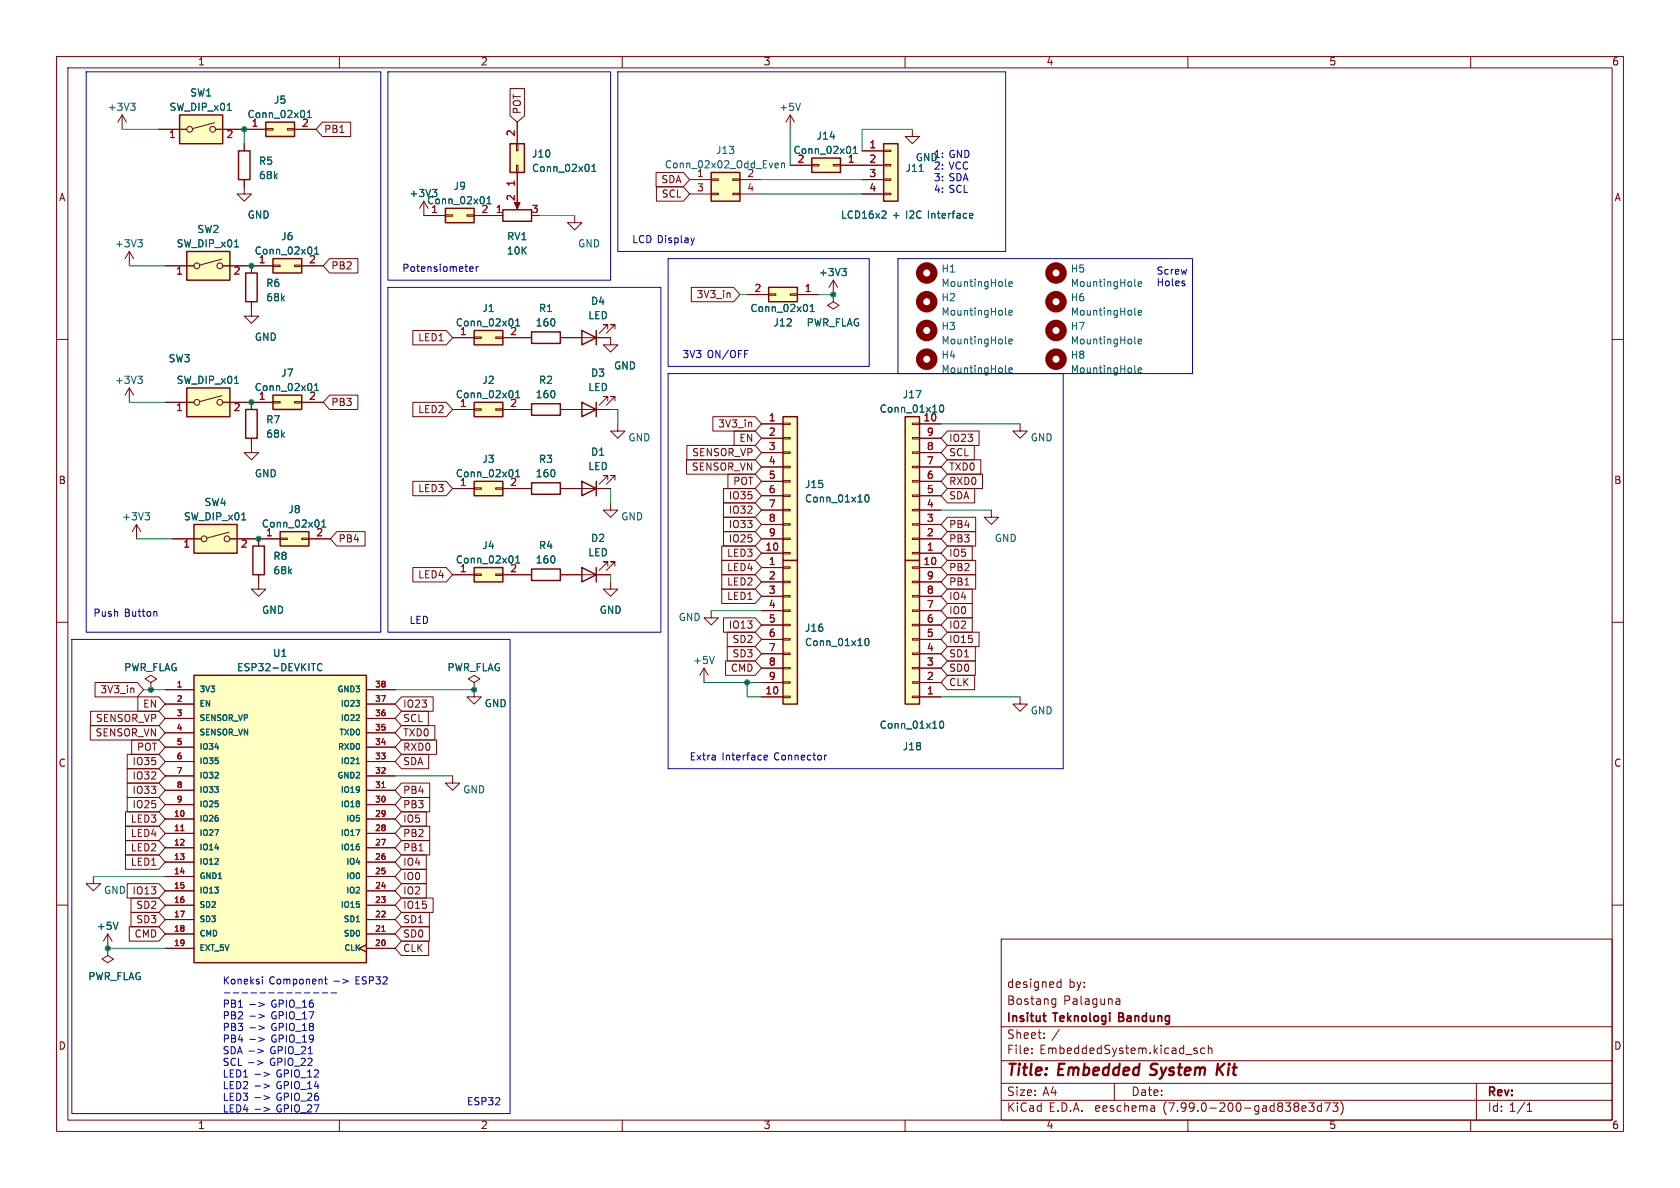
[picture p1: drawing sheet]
<svg xmlns="http://www.w3.org/2000/svg" width="297mm" height="210mm" viewBox="0 0 297 210" stroke-linecap="round" stroke-linejoin="round" font-family="sans-serif">
<g fill="none" stroke="#840000" stroke-width=".18">
<path d="M10 10h277v190h-277zM12 12h273v186h-273zM60 10v2M90.2 15.7h2.5v4.8l-1.3 1.1-1.2-1.1zM110 10v2M160 10v2M210 10v2M260 10v2M21.6 20.3l-.8 1.3M21.6 20.3v2.6M21.6 20.3l.8 1.3M27.9 22.9h5.1"/>
<path d="M37.9 21.7l-3.9 1M38.1 22.9h8.9M43.2 31.8v2.5h1.2l-1.2 1.3-1.3-1.3h1.3M43.2 25.4v1.3M47 22.7h1.3v.3h-1.3zM50.8 22.7h1.3v.3h-1.3zM52.1 22.9h3.8M57 21.6h5v2.5h-5l-1.1-1.2zM74.2 36.8l.7-1.2v2.5h3.8M78.7 38h1.3v.2h-1.3zM82.5 38h1.3v.2h-1.3zM83.8 38.1h5.1"/>
<path d="M91.3 29.2h.3v1.3h-.3zM91.3 25.4h.3v1.3h-.3zM91.4 21.6v3.8M91.4 30.5v3.8M91.4 35.6v1M101.6 38.1v1.3h1.3l-1.3 1.2-1.3-1.2h1.3M116 30.5h4.8l1.1 1.3-1.1 1.2h-4.8zM116 33h4.8l1.1 1.3-1.1 1.3h-4.8zM121.9 31.8h3.8M121.9 34.3h3.8M125.7 34.2h1.3v.2h-1.3zM125.7 31.6h1.3v.3h-1.3z"/>
<path d="M129.5 34.2h1.3v.2h-1.3zM129.5 31.6h1.3v.3h-1.3zM130.8 31.8h3.8M130.8 34.3h3.8M139.7 29.2h3.8M139.7 20.3l-.8 1.3M139.7 20.3v2.6M139.7 20.3l.8 1.3M143.5 29.1h1.3v.2h-1.3zM147.3 29.1h1.3v.2h-1.3zM148.6 29.2h7.6M152.4 31.8h3.8"/>
<path d="M152.4 34.3h3.8M152.4 26.7h3.8M156.2 34.2h1.3v.2h-1.3zM156.2 31.6h1.3v.3h-1.3zM156.2 29.1h1.3v.2h-1.3zM156.2 26.5h1.3v.3h-1.3zM161.3 22.9v1.2h1.3l-1.3 1.3-1.3-1.3h1.3M10 60h2M22.9 44.5v2.5M22.9 44.5l-.8 1.2M22.9 44.5l.7 1.2M29.2 47h5.1"/>
<path d="M39.2 45.8l-3.9 1.1M39.4 47h8.9M44.4 53.3v2.6h1.3l-1.3 1.3-1.2-1.3h1.2M44.4 47v1.3M48.3 46.9h1.2v.2h-1.2zM52.1 46.9h1.2v.2h-1.2zM53.3 47h3.8M58.3 45.7h5v2.6h-5l-1.2-1.3zM73 58.4h5.9l1.1 1.3-1.1 1.3h-5.9zM80 59.7h3.8M83.8 59.6h1.3v.2h-1.3zM87.6 59.6h1.3v.2h-1.3z"/>
<path d="M88.9 59.7h5.1M99.1 59.7h8.8v1.3h1.3l-1.3 1.2-1.2-1.2h1.2M107.4 58.2v-.8h-.7h.7l-1.5 1.5M108.7 58.2v-.8h-.8h.8l-1.5 1.5M122.2 50.8h7.5l1.1 1.3-1.1 1.2h-7.5zM129 51.8l.1 .8M132.1 52.1h3.8M135.9 51.9h1.3v.3h-1.3zM139.7 51.9h1.3v.3h-1.3zM141 52.1h3.8M147.3 52.1v1.2l1 .7-1 .6-1-.6 1-.7M147.3 52.1h.1"/>
<path d="M147.3 49.5l-.7 1.3M147.3 49.5v2.6M147.3 49.5l.8 1.3M285 60h2M22.9 68.6l-.8 1.3M22.9 68.6v2.5M22.9 68.6l.7 1.3M29.2 71.1h5.1M39.2 70l-3.9 1M39.4 71.1h8.9M44.4 77.5v2.5h1.3l-1.3 1.3-1.2-1.3h1.2M44.4 71.1v1.3"/>
<path d="M48.3 71h1.2v.2h-1.2zM52.1 71h1.2v.2h-1.2zM53.3 71.1h3.8M58.3 69.8h5v2.6h-5l-1.2-1.3zM73 71.1h5.9l1.1 1.3-1.1 1.3h-5.9zM80 72.4h3.8M83.8 72.3h1.3v.2h-1.3zM87.6 72.3h1.3v.2h-1.3zM88.9 72.4h5.1M99.1 72.4h8.8M107.4 70.9v-.8h-.7h.7l-1.5 1.5M108.7 70.9v-.8h-.8h.8l-1.5 1.5"/>
<path d="M109.2 74.9v1.3h1.3l-1.3 1.3-1.3-1.3h1.3M121.4 78.7h12.1l1.1 1.3-1.1 1.3h-12.1zM126 73.7h7.5l1.1 1.2-1.1 1.3h-7.5zM129.8 76.2h3.7l1.1 1.3-1.1 1.2h-3.7zM132.8 74.7l.1 .8M134.6 74.9h3.8M134.6 77.5h3.8M138.4 79.9h1.3v.2h-1.3zM138.4 77.3h1.3v.3h-1.3zM138.4 74.8h1.3v.3h-1.3zM161.3 74.8h1.3v.3h-1.3zM161.3 77.3h1.3v.3h-1.3z"/>
<path d="M161.3 79.9h1.3v.2h-1.3zM162.6 74.9h3.8M162.6 77.5h3.8M167.5 76.2h5.6v2.5h-5.6l-1.1-1.2zM167.5 78.7h4.7v2.6h-4.7l-1.1-1.3zM180.3 74.9v1.3h1.3l-1.3 1.3-1.2-1.3h1.2M24.1 92.7l-.7 1.3M24.1 92.7v2.6M24.1 92.7l.8 1.3M30.5 95.3h5.1M40.5 94.1l-3.9 1M40.6 95.3h8.9"/>
<path d="M45.7 95.3v1.2M49.5 95.1h1.3v.3h-1.3zM53.3 95.1h1.3v.3h-1.3zM54.6 95.3h3.8M59.5 94h5v2.5h-5l-1.1-1.2zM73 85.1h5.9l1.1 1.3-1.1 1.2h-5.9zM80 86.4h3.8M83.8 86.2h1.3v.3h-1.3zM87.6 86.2h1.3v.3h-1.3zM88.9 86.4h5.1M99.1 86.4h8.8M107.4 84.8v-.7h-.7h.7l-1.5 1.5"/>
<path d="M107.9 88.9v1.3h1.3l-1.3 1.2-1.2-1.2h1.2M108.7 84.8v-.7h-.8h.8l-1.5 1.5M121.4 81.3h12.1l1.1 1.3-1.1 1.2h-12.1zM127.6 99.1h5.9l1.1 1.2-1.1 1.3h-5.9zM127.6 96.5h5.9l1.1 1.3-1.1 1.3h-5.9zM127.9 94h5.6l1.1 1.3-1.1 1.2h-5.6zM127.9 88.9h5.6l1.1 1.3-1.1 1.2h-5.6zM127.9 91.4h5.6l1.1 1.3-1.1 1.3h-5.6zM127.9 86.4h5.6l1.1 1.2-1.1 1.3h-5.6zM128.7 83.8h4.8l1.1 1.3-1.1 1.3h-4.8zM134.6 95.3h3.8M134.6 97.8h3.8"/>
<path d="M134.6 80h3.8M134.6 82.6h3.8M134.6 85.1h3.8M134.6 87.6h3.8M134.6 90.2h3.8M134.6 92.7h3.8M138.4 97.7h1.3v.2h-1.3zM138.4 95.1h1.3v.3h-1.3zM138.4 92.6h1.3v.2h-1.3zM138.4 90h1.3v.3h-1.3zM138.4 87.5h1.3v.3h-1.3zM138.4 85h1.3v.2h-1.3z"/>
<path d="M138.4 82.4h1.3v.3h-1.3zM161.3 82.4h1.3v.3h-1.3zM161.3 85h1.3v.2h-1.3zM161.3 87.5h1.3v.3h-1.3zM161.3 90h1.3v.3h-1.3zM161.3 92.6h1.3v.2h-1.3zM161.3 95.1h1.3v.3h-1.3zM161.3 97.7h1.3v.2h-1.3zM162.6 95.3h3.8M162.6 97.8h3.8M162.6 80h3.8M162.6 82.6h3.8"/>
<path d="M162.6 85.1h3.8M162.6 87.6h3.8M162.6 90.2h3.8M162.6 92.7h3.8M167.5 99.1h5v2.5h-5l-1.1-1.3zM167.5 91.4h5v2.6h-5l-1.1-1.3zM167.5 83.8h6.2v2.6h-6.2l-1.1-1.3zM167.5 81.3h5.9v2.5h-5.9l-1.1-1.2zM167.5 86.4h4.8v2.5h-4.8l-1.1-1.3zM167.5 94h5v2.5h-5l-1.1-1.2zM167.5 96.5h4.4v2.6h-4.4l-1.1-1.3zM175.3 90.2v1.2h1.2l-1.2 1.3-1.3-1.3h1.3"/>
<path d="M10 110h2M45.7 101.6v2.5h1.3l-1.3 1.3-1.3-1.3h1.3M73 100.3h5.9l1.1 1.3-1.1 1.3h-5.9zM80 101.6h3.8M83.8 101.5h1.3v.2h-1.3zM87.6 101.5h1.3v.2h-1.3zM88.9 101.6h5.1M99.1 101.6h8.8M107.4 100.1v-.8h-.7h.7l-1.5 1.5M107.9 102.9v1.2h1.3l-1.3 1.3-1.2-1.3h1.2M108.7 100.1v-.8h-.8h.8l-1.5 1.5M124.5 118.1l-.8 1.3"/>
<path d="M124.5 118.1v2.6M124.5 118.1l.7 1.3M125.7 108v1.2h1.3l-1.3 1.3-1.2-1.3h1.2M127.6 104.1h5.9l1.1 1.3-1.1 1.3h-5.9zM127.6 101.6h5.9l1.1 1.3-1.1 1.2h-5.9zM127.9 109.2h5.6l1.1 1.3-1.1 1.3h-5.6zM128.3 116.8h5.2l1.1 1.3-1.1 1.3h-5.2zM128.6 114.3h4.9l1.1 1.3-1.1 1.2h-4.9zM128.6 111.8h4.9l1.1 1.2-1.1 1.3h-4.9zM134.6 100.3h3.8M134.6 118.1h3.8M134.6 115.6h3.8"/>
<path d="M134.6 113h3.8M134.6 110.5h3.8M134.6 108h3.8M134.6 105.4h3.8M134.6 102.9h3.8M138.4 118h1.3v.2h-1.3zM138.4 115.4h1.3v.3h-1.3zM138.4 112.9h1.3v.3h-1.3zM138.4 110.4h1.3v.2h-1.3zM138.4 107.8h1.3v.3h-1.3zM138.4 105.3h1.3v.2h-1.3zM138.4 102.7h1.3v.3h-1.3z"/>
<path d="M138.4 100.2h1.3v.3h-1.3zM161.3 100.2h1.3v.3h-1.3zM161.3 102.7h1.3v.3h-1.3zM161.3 105.3h1.3v.2h-1.3zM161.3 107.8h1.3v.3h-1.3zM161.3 110.4h1.3v.2h-1.3zM161.3 112.9h1.3v.3h-1.3zM161.3 115.4h1.3v.3h-1.3zM161.3 118h1.3v.2h-1.3zM162.6 100.3h3.8M162.6 118.1h3.8M162.6 115.6h3.8"/>
<path d="M162.6 113h3.8M162.6 110.5h3.8M162.6 108h3.8M162.6 105.4h3.8M162.6 102.9h3.8M167.5 101.6h5v2.5h-5l-1.1-1.2zM167.5 109.2h4.4v2.6h-4.4l-1.1-1.3zM167.5 116.8h4.9v2.6h-4.9l-1.1-1.3zM167.5 119.4h4.8v2.5h-4.8l-1.1-1.2zM167.5 111.8h5.6v2.5h-5.6l-1.1-1.3zM167.5 114.3h4.9v2.5h-4.9l-1.1-1.2zM167.5 104.1h4.4v2.6h-4.4l-1.1-1.3z"/>
<path d="M167.5 106.7h4.4v2.5h-4.4l-1.1-1.2zM285 110h2M16 128.3h12.1l1.1 1.2-1.1 1.3h-12.1zM16 125.7h12.1l1.1 1.3-1.1 1.3h-12.1zM16.8 120.6h7.5l1.1 1.3-1.1 1.3h-7.5zM22.5 135.9h5.6l1.1 1.3-1.1 1.2h-5.6zM22.5 133.3h5.6l1.1 1.3-1.1 1.3h-5.6zM22.5 138.4h5.6l1.1 1.3-1.1 1.3h-5.6zM23.3 130.8h4.8l1.1 1.3-1.1 1.3h-4.8zM23.6 121.7l.1 .8M24.4 123.2h3.7l1.1 1.3-1.1 1.2h-3.7zM26.7 120.7l1-.7-1-.6-1 .6 1 .7v1.2"/>
<path d="M26.7 121.9h.1M29.2 121.9h5.1M29.2 124.5h5.1M29.2 127h5.1M29.2 139.7h5.1M29.2 137.2h5.1M29.2 134.6h5.1M29.2 132.1h5.1M29.2 129.5h5.1M64.8 121.9h5M64.8 124.5h5M64.8 127h5"/>
<path d="M64.8 139.7h5M64.8 137.2h5M64.8 134.6h5M64.8 132.1h5M64.8 129.5h5M71 133.3h4.8v2.6h-4.8l-1.2-1.3zM71 130.8h6.2v2.6h-6.2l-1.2-1.3zM71 123.2h5.6v2.5h-5.6l-1.2-1.2zM71 128.3h5.9v2.5h-5.9l-1.2-1.3zM71 125.7h4.7v2.6h-4.7l-1.2-1.3zM71 138.4h5v2.6h-5l-1.2-1.3zM80 137.2v1.2h1.3l-1.3 1.3-1.3-1.3h1.3"/>
<path d="M83.8 120.7l1-.7-1-.6-1 .6 1 .7v1.2M83.8 121.9h.1M83.8 121.9v1.3h1.3l-1.3 1.3-1.3-1.3h1.3M134.6 123.2h3.8M134.6 120.7h3.8M138.4 123.1h1.3v.2h-1.3zM138.4 120.5h1.3v.3h-1.3zM161.3 120.5h1.3v.3h-1.3zM161.3 123.1h1.3v.2h-1.3zM162.6 123.2h3.8M162.6 120.7h3.8M180.3 123.2v1.3h1.3l-1.3 1.2-1.2-1.2h1.2"/>
<path d="M10 160h2M16.5 154.9v1.3h1.3l-1.3 1.3-1.3-1.3h1.3M22.2 143.5h5.9l1.1 1.3-1.1 1.3h-5.9zM22.2 148.6h5.9l1.1 1.3-1.1 1.2h-5.9zM22.2 146h5.9l1.1 1.3-1.1 1.3h-5.9zM22.2 151.1h5.9l1.1 1.3-1.1 1.3h-5.9zM22.5 156.2h5.6l1.1 1.3-1.1 1.3h-5.6zM22.5 141h5.6l1.1 1.2-1.1 1.3h-5.6zM23.2 158.7h4.9l1.1 1.3-1.1 1.3h-4.9zM29.2 144.8h5.1M29.2 147.3h5.1M29.2 149.9h5.1"/>
<path d="M29.2 152.4h5.1M29.2 154.9h5.1M29.2 157.5h5.1M29.2 142.2h5.1M64.8 144.8h5M64.8 147.3h5M64.8 149.9h5M64.8 152.4h5M64.8 154.9h5M64.8 157.5h5M64.8 142.2h5M71 151.1h4.4v2.6h-4.4l-1.2-1.3z"/>
<path d="M71 156.2h4.4v2.6h-4.4l-1.2-1.3zM71 153.7h4.4v2.5h-4.4l-1.2-1.3zM71 158.7h5.6v2.6h-5.6l-1.2-1.3zM71 148.6h5v2.5h-5l-1.2-1.2zM71 146h5v2.6h-5l-1.2-1.3zM71 143.5h4.4v2.6h-4.4l-1.2-1.3zM71 141h5v2.5h-5l-1.2-1.3zM285 160h2M19 167.6v1.3l1.1 .6-1.1 .7-1-.7 1-.6M19 167.6h.1M19 165.1l-.7 1.3M19 165.1v2.5"/>
<path d="M19 165.1l.8 1.3M22.9 163.8h5.2l1.1 1.3-1.1 1.3h-5.2zM23.2 161.3h4.9l1.1 1.3-1.1 1.2h-4.9zM29.2 160h5.1M29.2 162.6h5.1M29.2 165.1h5.1M29.2 167.6h5.1M64.8 167l-1.3 .6 1.3 .7M64.8 160h5M64.8 162.6h5M64.8 165.1h5M64.8 167.6h5"/>
<path d="M71 166.4h4.8v2.5h-4.8l-1.2-1.3zM71 161.3h4.9v2.5h-4.9l-1.2-1.2zM71 163.8h4.9v2.6h-4.9l-1.2-1.3zM177 166h108v32h-108zM186.2 176.6h.4M186.6 176.6v1.2l-.1 .2-.4 .1M186.6 177.5l-.4 .1M187 173.6h.6M187 174.5h.6M187.6 173.1v1.5M197.5 176.6h.3l.2 .2v.8M198 177.5l-.5 .1"/>
<path d="M198 176.9l-.5 .1M60 198v2M110 198v2M160 198v2M177 194.5h108M177 191.5h108M177 187.5h108M177 181.5h108M182.4 186.1v.2M182.4 185.3v.2M184.6 183.4v.2M184.6 182.6v.2"/>
<path d="M197 191.5v3M203.9 195.5l.2 .2v.8M204.1 196.4l-.5 .1M204.1 195.8l-.5 .1M210 198v2M211.3 185.3h.3M211.3 185.8h.3l.1 .2-.2 .3h-.3M213 185.3h-.5l-.2 .2v.5l.1 .2h.6M213.6 185.4l.2-.1h.4l.1 1M213.6 184.8v1.5M231.4 195h.9l-.5 .5 .4 .2v.6l-.2 .2h-.4l-.2-.2M233.6 195.5h-.4l-.3 .2v.5l.1 .2h.6"/>
<path d="M233.6 195v1.5M234.2 195h1l-.7 1.5M235.6 195h.9l-.5 .5 .5 .2v.6l-.3 .2h-.4l-.2-.2M237 194.7a1.72 1.72 0 0 1 0 2.3M260 198v2M261 191.5v6.5M270 196.5h.8M270 195.4l.4-.4v1.5"/>
<circle cx="33.5" cy="22.9" r=".51"/>
<circle cx="37.6" cy="22.9" r=".51"/>
<circle cx="34.8" cy="47" r=".51"/>
<circle cx="38.9" cy="47" r=".51"/>
<circle cx="34.8" cy="71.1" r=".51"/>
<circle cx="38.9" cy="71.1" r=".51"/>
<circle cx="36.1" cy="95.3" r=".51"/>
<circle cx="40.1" cy="95.3" r=".51"/>
</g>
<path d="M203.3 189.9l.3 .1M215.3 188l-.2 2M215.5 188.9l.7 1.1M216.5 188l-1.3 1.2" fill="none" stroke="#840000" stroke-width=".4"/>
<g fill="#ffffc2" stroke="#ffffc2" stroke-width=".18">
<path d="M83.8 71.1h5.1v2.6h-5.1z"/>
<path d="M33 44.5h7.6v5h-7.6z"/>
<path d="M31.7 20.3h7.7v5.1h-7.7z"/>
<path d="M47 21.6h5.1v2.5h-5.1z"/>
<path d="M33 68.6h7.6v5.1h-7.6z"/>
<path d="M83.8 85.1h5.1v2.5h-5.1z"/>
<path d="M143.5 27.9h5.1v2.6h-5.1z"/>
<path d="M83.8 100.3h5.1v2.6h-5.1z"/>
<path d="M34.3 92.7h7.6v5.1h-7.6z"/>
<path d="M125.7 30.5h5.1v5.1h-5.1z"/>
<path d="M90.2 25.4h2.5v5.1h-2.5z"/>
<path d="M49.5 94h5.1v2.5h-5.1z"/>
<path d="M160 99.1h2.6v25.4h-2.6z"/>
<path d="M138.4 99.1h2.6v25.4h-2.6z"/>
<path d="M138.4 73.7h2.6v25.4h-2.6z"/>
<path d="M34.3 119.4h30.5v50.8h-30.5z"/>
<path d="M160 73.7h2.6v25.4h-2.6z"/>
<path d="M48.3 45.7h5v2.6h-5z"/>
<path d="M48.3 69.9h5v2.5h-5z"/>
<path d="M135.9 50.8h5.1v2.5h-5.1z"/>
<path d="M156.2 25.4h2.5v10.2h-2.5z"/>
<path d="M83.8 58.4h5.1v2.6h-5.1z"/>
<path d="M78.7 36.8h5.1v2.6h-5.1z"/>
</g>
<g fill="none" stroke="#840000" stroke-width=".25">
<path d="M31.7 20.3h7.7v5.1h-7.7zM42.2 26.7h2v5.1h-2zM47 21.6h5.1v2.5h-5.1zM78.7 36.8h5.1v2.6h-5.1zM88.9 37.1h5.1v2h-5.1zM90.2 25.4h2.5v5.1h-2.5zM125.7 30.5h5.1v5.1h-5.1zM143.5 27.9h5.1v2.6h-5.1zM156.2 25.4h2.5v10.2h-2.5zM33 44.5h7.6v5h-7.6zM43.4 48.3h2.1v5h-2.1zM48.3 45.7h5v2.6h-5z"/>
<path d="M83.8 58.4h5.1v2.6h-5.1zM94 58.7h5.1v2h-5.1zM102.9 58.4l2.5 1.3-2.5 1.3zM105.4 58.4v2.6M135.9 50.8h5.1v2.5h-5.1zM33 68.6h7.6v5.1h-7.6zM43.4 72.4h2.1v5.1h-2.1zM48.3 69.9h5v2.5h-5zM83.8 71.1h5.1v2.6h-5.1zM94 71.4h5.1v2h-5.1zM102.9 71.1l2.5 1.3-2.5 1.3zM105.4 71.1v2.6"/>
<path d="M138.4 73.7h2.6v25.4h-2.6zM160 73.7h2.6v25.4h-2.6zM34.3 92.7h7.6v5.1h-7.6zM44.7 96.5h2v5.1h-2zM49.5 94h5.1v2.5h-5.1zM83.8 85.1h5.1v2.5h-5.1zM94 85.3h5.1v2.1h-5.1zM102.9 85.1l2.5 1.3-2.5 1.2zM105.4 85.1v2.5M138.4 99.1h2.6v25.4h-2.6zM160 99.1h2.6v25.4h-2.6zM34.3 119.4h30.5v50.8h-30.5z"/>
<path d="M83.8 100.3h5.1v2.6h-5.1zM94 100.6h5.1v2h-5.1zM102.9 100.3l2.5 1.3-2.5 1.3zM105.4 100.3v2.6"/>
</g>
<g fill="none" stroke="#006464" stroke-width=".18">
<path d="M23.1 18.2h.8l-.4 .5M23.6 18.7l.3 .3v.3l-.3 .2M40.2 19.5h.7M54.3 19.9l.4-.4v1.3M141.5 18.2l-.4 1.3M54.3 20.8h.8M76.4 33.5h.8l-.4 .5M77 34l.2 .2v.3M86.1 36h.7M86.1 35.1l.4-.3v1.2M104.6 30.3h.8M104.6 29.4l.4-.4v1.3"/>
<path d="M137.2 28.8l.4 .1v.2l-.6 .2M137.6 29.6l-.4 .1M138.2 29l.1-.2 .3 .1 .1 .8M138.2 28.8v.9M150.9 27.1h.7M150.9 26.2l.3-.3v1.2M156.4 37.3l.2 .2v.3l-.7 .8h.7M162.5 30.3h.7M171.6 37.7l.3 .1 .1 .2-.6 .1M171.9 38.5l-.3 .1M24.4 42.4h.8l-.5 .5M24.9 42.9l.3 .2v.3l-.3 .2"/>
<path d="M41.5 43.6h.7M55.6 44.9h.7M55.6 44l.4-.4v1.3M91.2 56.7l.3-.4v1.3M91.2 57.6h.7M143.2 55.1h.8M143.2 54.2l.4-.4v1.3M148.8 47.5h.8l-.4 .4M149.4 47.9l.2 .3v.3l-.2 .2M177.8 55.7h.1M177.8 50.6h.1M178.4 50.2l.6-.1-.1-.3h-.4l-.1 .2v.6h.5"/>
<path d="M178.4 55.3l.6-.1-.1-.3h-.4l-.1 .1v.7h.5M200.7 50.6h.1M200.7 55.7h.1M201.2 55.3l.6-.1v-.3h-.4l-.2 .1 .1 .7h.5M201.2 50.2l.6-.1v-.3h-.4l-.2 .2 .1 .6h.5M24.4 66.5h.8l-.5 .5M24.9 67l.3 .2v.3l-.3 .3M41.5 67.8h.7M55.6 68.1l.4-.3v1.2M55.6 69h.7M91.2 70.3h.7M91.2 69.4l.3-.4v1.3"/>
<path d="M166.2 71.7l.2-.1a.68 .68 0 0 1 .4 .6 .68 .68 0 0 1-.4 .7l-.2-.2-.1-.3zM177.8 65.8l.1 .1M177.8 60.7l.1 .1M178.4 65.4l.6-.1-.1-.2-.4-.1-.1 .2v.6h.5M178.4 60.4l.6-.2-.1-.2-.4-.1-.1 .2v.6h.5M200.7 65.8l.1 .1M200.7 60.7l.1 .1M201.2 65.4l.6-.1v-.2l-.4-.1-.2 .2 .1 .6h.5M201.2 60.4l.6-.2v-.2l-.4-.1-.2 .2 .1 .6h.5M25.6 90.6h.8l-.4 .5M26.2 91.1l.2 .3v.3l-.2 .2M42.7 91.9h.8"/>
<path d="M56.9 93.2h.7M56.9 92.3l.3-.4v1.3M91.2 83.4l.3-.4v1.3M91.2 98.6l.3-.3v1.2M91.2 84.3h.7M91.2 99.5h.7M153 87.6l.2-.1a.68 .68 0 0 1 .4 .6 .68 .68 0 0 1-.4 .6l-.2-.1-.1-.4zM56.1 118l.3 .5 .3 .1 .2-.1M56.9 117.4l-.2-.1-.3 .1-.3 .5M126.3 116l-.4 1.3M153 113l.2-.1a.68 .68 0 0 1 .4 .6 .68 .68 0 0 1-.4 .6l-.2-.1-.1-.4zM63 135h.6"/>
<path d="M166.2 127.6l.2-.1a.68 .68 0 0 1 .4 .6 .68 .68 0 0 1-.4 .6l-.2-.1-.1-.3zM20.9 163l-.5 1.3"/>
</g>
<g fill="none" stroke="#840000" stroke-width="1.3">
<circle cx="163.8" cy="53.3" r="1.27"/>
<circle cx="163.8" cy="58.4" r="1.27"/>
<circle cx="163.8" cy="48.3" r="1.27"/>
<circle cx="186.7" cy="58.4" r="1.27"/>
<circle cx="186.7" cy="53.3" r="1.27"/>
<circle cx="186.7" cy="48.3" r="1.27"/>
<circle cx="163.8" cy="63.5" r="1.27"/>
<circle cx="186.7" cy="63.5" r="1.27"/>
</g>
<path d="M67.5 139.2h.6M31.9 146.8h.6M67.5 164.6h.6" fill="none" stroke="#a90000" stroke-width=".18"/>
<path d="M90.9 35.8h1l-.5 1.2z" fill="#840000" stroke="#840000" stroke-width=".18"/>
<g fill="none" stroke="#0000c2" stroke-width=".18">
<path d="M15.2 12.7h52.1v99.1h-52.1zM68.6 12.7h39.3v36.8h-39.3zM109.2 12.7h68.6v31.8h-68.6zM68.6 50.8h48.2v61h-48.2zM83.1 47.9h.5M83.1 47.2l.4-.1 .1 .3-.6 .2M84.2 47.1v.9M84.5 47.1l-.3 .3M118.1 45.7h35.6v19.1h-35.6zM122.7 42.1l-.3 .8M158.7 45.7h52.1v20.3h-52.1zM118.1 66h69.9v69.9h-69.9z"/>
<path d="M12.7 113h77.5v83.9h-77.5zM27.6 108.1l.1 .2v.6M135.1 133.9l.6-.1-.1-.2-.3-.1-.2 .2v.6h.5M145.8 133.5v.8M146.1 133.5l-.3 .2M39.7 175.5h.9M41.2 175.5h1M42.8 175.5h1M44.2 177.6h1M44.2 179.6h1M44.4 175.5h1M45.8 177.2l.9 .4-.9 .3"/>
<path d="M45.8 179.3l.9 .3-.9 .4M46 175.5h.9M46.4 172.7v.1M46.4 173.1v.8M47.5 175.5h1M49.1 175.5h1M50.7 175.5h.9M52.3 175.5h.9M53.8 175.5h1M55.4 175.5h1M57 175.5h.9M57.4 173.1h.5"/>
<path d="M57.5 172.7v1.1l.4 .1M58.5 175.5h1M59 173.5h1M60.6 173.1l1 .4-1 .3M44.2 181.7h1M44.2 183.7h1M45.5 187.5l1 .4-1 .3M45.6 185.4l.9 .4-.9 .4M45.8 181.3l.9 .4-.9 .4M45.8 183.4l.9 .3-.9 .4M46.7 189.6l.9 .3-.9 .4M46.7 191.6l.9 .4-.9 .3"/>
<path d="M46.7 193.7l.9 .3-.9 .4M46.7 195.7l.9 .4-.9 .4"/>
</g>
<g fill="none" stroke="#009600" stroke-width=".18">
<path d="M21.6 22.9h6.3M43.2 22.9v2.5M95.2 38.1h6.4M134.6 31.8h17.8M134.6 34.3h17.8M139.7 22.9v6.3M161.3 22.9h-8.9v3.8M22.9 47h6.3M130.8 52.1h1.3M144.8 52.1h2.5M22.9 71.1h6.3M107.9 72.4h1.3v2.5"/>
<path d="M166.4 74.9h13.9M24.1 95.3h6.4M107.9 86.4v2.5M166.4 90.2h8.9M107.9 101.6v1.3M125.7 108h8.9M25.4 121.9h3.8M69.8 121.9h14M69.8 137.2h10.2M124.5 120.7h10.1M132.1 120.7v2.5h2.5M166.4 123.2h13.9"/>
<path d="M16.5 154.9h12.7M19 167.6h10.2"/>
</g>
<g fill="#009600" stroke="#009600" stroke-width=".18">
<circle cx="132.1" cy="120.7" r=".46"/>
<circle cx="83.8" cy="121.9" r=".46"/>
<circle cx="147.3" cy="52.1" r=".46"/>
<circle cx="19" cy="167.6" r=".46"/>
<circle cx="45.7" cy="95.3" r=".46"/>
<circle cx="26.7" cy="121.9" r=".46"/>
<circle cx="43.2" cy="22.9" r=".46"/>
<circle cx="44.4" cy="47" r=".46"/>
<circle cx="44.4" cy="71.1" r=".46"/>
</g>
<g font-size="2.8" fill="#840000">
<text x="178" y="190.8">Title:</text>
<text x="187.1" y="190.8">Embedded</text>
<text x="204.1" y="190.8">System</text>
<text x="216.4" y="190.8">Kit</text>
</g>
<g font-size="2.1" fill="#840000">
<text x="178" y="177.9">Bostang</text>
<text x="178" y="174.9">designed</text>
<text x="188" y="177.9">Palaguna</text>
<text x="188.9" y="174.9">by:</text>
<text x="178" y="183.9">Sheet:</text>
<text x="178" y="181.1">Insitut</text>
<text x="185.9" y="183.9">/</text>
<text x="186.4" y="181.1">Teknologi</text>
<text x="198.3" y="181.1">Bandung</text>
<text x="178" y="186.6">File:</text>
<text x="183.8" y="186.6">EmbeddedSystem.kicad_sch</text>
<text x="178" y="196.8">KiCad</text>
<text x="178" y="194">Size:</text>
<text x="184.3" y="194">A4</text>
<text x="185.4" y="196.8">E.D.A.</text>
<text x="193.7" y="196.8">eeschema</text>
<text x="200" y="194">Date:</text>
<text x="205.7" y="196.8">(7.99.0-200-gad838e3d73)</text>
<text x="263" y="194.2">Rev:</text>
<text x="263" y="196.8">Id: 1/1</text>
</g>
<g font-size="1.8" fill="#840000">
<text x="35" y="11.8">1</text>
<text x="85" y="11.8">2</text>
<text x="135" y="11.8">3</text>
<text x="185" y="11.8">4</text>
<text x="235" y="11.8">5</text>
<text x="285" y="11.8">6</text>
<text x="57.3" y="23.8">PB1</text>
<text x="92.4" y="20.2" transform="rotate(-90 92.4 20.2)">POT</text>
<text x="10.4" y="35.8">A</text>
<text x="116.8" y="32.7">SDA</text>
<text x="116.9" y="35.2">SCL</text>
<text x="285.4" y="35.8">A</text>
<text x="58.6" y="47.9">PB2</text>
<text x="123" y="53">3V3_in</text>
<text x="73.8" y="60.6">LED1</text>
<text x="58.6" y="72">PB3</text>
<text x="73.8" y="73.3">LED2</text>
<text x="126.8" y="75.8">3V3_in</text>
<text x="122.2" y="83.5">SENSOR_VN</text>
<text x="122.2" y="80.9">SENSOR_VP</text>
<text x="130.6" y="78.4">EN</text>
<text x="167.8" y="83.5">TXD0</text>
<text x="167.8" y="78.4">IO23</text>
<text x="167.8" y="80.9">SCL</text>
<text x="10.3" y="85.8">B</text>
<text x="73.8" y="87.3">LED3</text>
<text x="128.7" y="88.5">IO35</text>
<text x="129.5" y="86">POT</text>
<text x="167.8" y="86">RXD0</text>
<text x="167.8" y="88.5">SDA</text>
<text x="285.3" y="85.8">B</text>
<text x="128.7" y="91.1">IO32</text>
<text x="128.7" y="93.6">IO33</text>
<text x="167.8" y="93.6">PB4</text>
<text x="59.8" y="96.2">PB4</text>
<text x="128.4" y="101.2">LED4</text>
<text x="128.4" y="98.7">LED3</text>
<text x="128.7" y="96.2">IO25</text>
<text x="167.8" y="101.2">PB2</text>
<text x="167.8" y="96.2">PB3</text>
<text x="167.8" y="98.7">IO5</text>
<text x="73.8" y="102.5">LED4</text>
<text x="128.4" y="106.3">LED1</text>
<text x="128.4" y="103.8">LED2</text>
<text x="167.8" y="103.8">PB1</text>
<text x="167.8" y="106.3">IO4</text>
<text x="128.7" y="111.4">IO13</text>
<text x="129.4" y="113.9">SD2</text>
<text x="167.8" y="111.4">IO2</text>
<text x="167.8" y="113.9">IO15</text>
<text x="167.8" y="108.9">IO0</text>
<text x="129.1" y="119">CMD</text>
<text x="129.4" y="116.5">SD3</text>
<text x="167.8" y="119">SD0</text>
<text x="167.8" y="116.5">SD1</text>
<text x="17.6" y="122.8">3V3_in</text>
<text x="25.2" y="125.4">EN</text>
<text x="71.3" y="125.4">IO23</text>
<text x="167.8" y="121.6">CLK</text>
<text x="16.8" y="130.5">SENSOR_VN</text>
<text x="16.8" y="127.9">SENSOR_VP</text>
<text x="71.3" y="130.5">TXD0</text>
<text x="71.3" y="127.9">SCL</text>
<text x="10.3" y="135.8">C</text>
<text x="23.3" y="135.5">IO35</text>
<text x="24.1" y="133">POT</text>
<text x="71.3" y="135.5">SDA</text>
<text x="71.3" y="133">RXD0</text>
<text x="285.3" y="135.8">C</text>
<text x="23.3" y="138.1">IO32</text>
<text x="23.3" y="140.6">IO33</text>
<text x="23.3" y="143.2">IO25</text>
<text x="71.3" y="140.6">PB4</text>
<text x="71.3" y="143.2">PB3</text>
<text x="23" y="145.7">LED3</text>
<text x="23" y="148.2">LED4</text>
<text x="71.3" y="148.2">PB2</text>
<text x="71.3" y="145.7">IO5</text>
<text x="23" y="150.8">LED2</text>
<text x="23" y="153.3">LED1</text>
<text x="71.3" y="153.3">IO4</text>
<text x="71.3" y="155.9">IO0</text>
<text x="71.3" y="150.8">PB1</text>
<text x="18.3" y="158.3">GND IO13</text>
<text x="24" y="160.9">SD2</text>
<text x="71.3" y="158.4">IO2</text>
<text x="71.3" y="160.9">IO15</text>
<text x="23.7" y="166">CMD</text>
<text x="24" y="163.5">SD3</text>
<text x="71.3" y="163.5">SD1</text>
<text x="71.3" y="166">SD0</text>
<text x="71.3" y="168.6">CLK</text>
<text x="10.3" y="185.8">D</text>
<text x="285.3" y="185.8">D</text>
<text x="35" y="199.8">1</text>
<text x="85" y="199.8">2</text>
<text x="135" y="199.8">3</text>
<text x="185" y="199.8">4</text>
<text x="235" y="199.8">5</text>
<text x="285" y="199.8">6</text>
</g>
<g font-size="1.8" fill="#006464">
<text x="33.6" y="17.3">SW1</text>
<text x="19" y="19.9">+3V3</text>
<text x="29.9" y="19.9">SW_DIP_x01</text>
<text x="43.7" y="21.1">Conn_02x01</text>
<text x="48.4" y="18.6">J5</text>
<text x="137.7" y="19.9">+5V</text>
<text x="45.7" y="29.4">R5</text>
<text x="94" y="28.1">J10</text>
<text x="126.5" y="27.5">J13</text>
<text x="140.2" y="27.5">Conn_02x01</text>
<text x="144.3" y="25">J14</text>
<text x="161.8" y="28.8">GND</text>
<text x="45.7" y="31.9">68k</text>
<text x="72.3" y="35.1">+3V3</text>
<text x="80.1" y="33.8">J9</text>
<text x="94" y="30.7">Conn_02x01</text>
<text x="117.5" y="30">Conn_02x02_Odd_Even</text>
<text x="123.2" y="31.5">1</text>
<text x="132" y="31.5">2</text>
<text x="160" y="30.7">J11</text>
<text x="34.8" y="41.5">SW2</text>
<text x="43.7" y="38.9">GND</text>
<text x="75.4" y="36.4">Conn_02x01</text>
<text x="148.6" y="38.9">LCD16x2</text>
<text x="157.7" y="38.9">+</text>
<text x="160.2" y="38.9">I2C Interface</text>
<text x="20.3" y="44">+3V3</text>
<text x="31.2" y="44">SW_DIP_x01</text>
<text x="45" y="45.3">Conn_02x01</text>
<text x="49.6" y="42.7">J6</text>
<text x="89.5" y="45.3">10K</text>
<text x="89.6" y="42.7">RV1</text>
<text x="102.1" y="44">GND</text>
<text x="47" y="51">R6</text>
<text x="47" y="53.5">68k</text>
<text x="144.7" y="49.1">+3V3</text>
<text x="166.4" y="53.5">H2</text>
<text x="166.4" y="48.5">H1</text>
<text x="166.4" y="51">MountingHole</text>
<text x="189.2" y="48.5">H5</text>
<text x="189.2" y="51">MountingHole</text>
<text x="189.2" y="53.5">H6</text>
<text x="80.5" y="58">Conn_02x01</text>
<text x="85.2" y="55.4">J1</text>
<text x="94.6" y="58">160</text>
<text x="95.2" y="55.4">R1</text>
<text x="103.9" y="56.7">LED</text>
<text x="104.4" y="54.2">D4</text>
<text x="132.6" y="55.4">Conn_02x01</text>
<text x="136.7" y="58">J12</text>
<text x="142.5" y="58">PWR_FLAG</text>
<text x="166.4" y="56.1">MountingHole</text>
<text x="166.4" y="58.6">H3</text>
<text x="189.2" y="58.6">H7</text>
<text x="189.2" y="56.1">MountingHole</text>
<text x="29.8" y="64.3">SW3</text>
<text x="45" y="60.5">GND</text>
<text x="108.5" y="65.6">GND</text>
<text x="166.4" y="63.7">H4</text>
<text x="166.4" y="61.2">MountingHole</text>
<text x="189.2" y="61.2">MountingHole</text>
<text x="189.2" y="63.7">H8</text>
<text x="20.3" y="68.1">+3V3</text>
<text x="31.2" y="68.1">SW_DIP_x01</text>
<text x="45" y="69.4">Conn_02x01</text>
<text x="49.6" y="66.9">J7</text>
<text x="80.5" y="70.7">Conn_02x01</text>
<text x="85.2" y="68.1">J2</text>
<text x="94.6" y="70.7">160</text>
<text x="95.2" y="68.1">R2</text>
<text x="103.9" y="69.4">LED</text>
<text x="104.4" y="66.9">D3</text>
<text x="159.5" y="70.7">J17</text>
<text x="166.4" y="66.2">MountingHole</text>
<text x="189.2" y="66.2">MountingHole</text>
<text x="47" y="75.1">R7</text>
<text x="47" y="77.7">68k</text>
<text x="155.5" y="73.2">Conn_01x10</text>
<text x="85.2" y="82.1">J3</text>
<text x="95.2" y="82.1">R3</text>
<text x="103.9" y="83.4">LED</text>
<text x="104.4" y="80.8">D1</text>
<text x="111" y="78.3">GND</text>
<text x="182.2" y="78.3">GND</text>
<text x="36.1" y="89.7">SW4</text>
<text x="45" y="84.6">GND</text>
<text x="80.5" y="84.6">Conn_02x01</text>
<text x="94.6" y="84.6">160</text>
<text x="142.2" y="86.6">J15</text>
<text x="142.2" y="89.1">Conn_01x10</text>
<text x="21.5" y="92.3">+3V3</text>
<text x="32.4" y="92.3">SW_DIP_x01</text>
<text x="46.2" y="93.5">Conn_02x01</text>
<text x="50.9" y="91">J8</text>
<text x="109.8" y="92.3">GND</text>
<text x="48.3" y="99.3">R8</text>
<text x="48.3" y="101.8">68k</text>
<text x="80.5" y="99.9">Conn_02x01</text>
<text x="85.2" y="97.3">J4</text>
<text x="94.6" y="99.9">160</text>
<text x="95.2" y="97.3">R4</text>
<text x="103.9" y="98.6">LED</text>
<text x="104.4" y="96.1">D2</text>
<text x="175.8" y="96.1">GND</text>
<text x="46.3" y="108.8">GND</text>
<text x="106" y="108.8">GND</text>
<text x="119.9" y="110">GND</text>
<text x="142.2" y="112">J16</text>
<text x="21.9" y="118.9">PWR_FLAG</text>
<text x="41.8" y="118.9">ESP32-DEVKITC</text>
<text x="48.2" y="116.4">U1</text>
<text x="79" y="118.9">PWR_FLAG</text>
<text x="122.5" y="117.7">+5V</text>
<text x="142.2" y="114.5">Conn_01x10</text>
<text x="85.6" y="125.3">GND</text>
<text x="155.5" y="129.1">Conn_01x10</text>
<text x="182.2" y="126.6">GND</text>
<text x="159.5" y="132.9">J18</text>
<text x="81.8" y="140.5">GND</text>
<text x="17.1" y="164.7">+5V</text>
<text x="15.5" y="173.5">PWR_FLAG</text>
</g>
<g font-size="1.8" fill="#a90000">
<text x="44.4" y="22.6">1</text>
<text x="53.3" y="22.6">2</text>
<text x="29.8" y="24.8">1</text>
<text x="40" y="24.8">2</text>
<text x="91.2" y="24.2" transform="rotate(-90 91.2 24.2)">2</text>
<text x="140.9" y="29">2</text>
<text x="149.8" y="29">1</text>
<text x="153.6" y="26.4">1</text>
<text x="153.6" y="29">2</text>
<text x="91.2" y="35.6" transform="rotate(-90 91.2 35.6)">2</text>
<text x="91.2" y="33.1" transform="rotate(-90 91.2 33.1)">1</text>
<text x="123.2" y="34">3</text>
<text x="132" y="34">4</text>
<text x="153.6" y="31.5">3</text>
<text x="153.6" y="34">4</text>
<text x="76.2" y="37.8">1</text>
<text x="85.1" y="37.8">2</text>
<text x="87.6" y="37.8">1</text>
<text x="93.9" y="37.8">3</text>
<text x="45.7" y="46.7">1</text>
<text x="54.6" y="46.7">2</text>
<text x="31.1" y="48.9">1</text>
<text x="41.2" y="48.9">2</text>
<text x="133.3" y="51.8">2</text>
<text x="142.2" y="51.8">1</text>
<text x="81.2" y="59.4">1</text>
<text x="90.1" y="59.4">2</text>
<text x="45.7" y="70.9">1</text>
<text x="54.6" y="70.9">2</text>
<text x="31.1" y="73">1</text>
<text x="41.2" y="73">2</text>
<text x="81.2" y="72.1">1</text>
<text x="90.1" y="72.1">2</text>
<text x="135.9" y="74.7">1</text>
<text x="135.9" y="77.2">2</text>
<text x="163.2" y="74.7">10</text>
<text x="163.8" y="77.2">9</text>
<text x="135.9" y="79.8">3</text>
<text x="135.9" y="82.3">4</text>
<text x="163.8" y="82.3">7</text>
<text x="163.8" y="79.8">8</text>
<text x="81.2" y="86.1">1</text>
<text x="90.1" y="86.1">2</text>
<text x="135.9" y="84.8">5</text>
<text x="135.9" y="87.4">6</text>
<text x="135.9" y="89.9">7</text>
<text x="163.8" y="89.9">4</text>
<text x="163.8" y="87.4">5</text>
<text x="163.8" y="84.8">6</text>
<text x="47" y="95">1</text>
<text x="55.8" y="95">2</text>
<text x="135.9" y="92.5">8</text>
<text x="135.9" y="95">9</text>
<text x="163.8" y="95">2</text>
<text x="163.8" y="92.5">3</text>
<text x="32.4" y="97.2">1</text>
<text x="42.5" y="97.2">2</text>
<text x="81.2" y="101.3">1</text>
<text x="90.1" y="101.3">2</text>
<text x="135.3" y="97.5">10</text>
<text x="135.9" y="100.1">1</text>
<text x="163.2" y="100.1">10</text>
<text x="163.8" y="97.5">1</text>
<text x="135.9" y="102.6">2</text>
<text x="135.9" y="105.2">3</text>
<text x="135.9" y="107.7">4</text>
<text x="163.8" y="107.7">7</text>
<text x="163.8" y="105.2">8</text>
<text x="163.8" y="102.6">9</text>
<text x="135.9" y="110.2">5</text>
<text x="135.9" y="112.8">6</text>
<text x="163.8" y="112.8">5</text>
<text x="163.8" y="110.2">6</text>
<text x="135.9" y="115.3">7</text>
<text x="135.9" y="117.9">8</text>
<text x="163.8" y="117.9">3</text>
<text x="163.8" y="115.3">4</text>
<text x="135.3" y="122.9">10</text>
<text x="135.9" y="120.4">9</text>
<text x="163.8" y="122.9">1</text>
<text x="163.8" y="120.4">2</text>
</g>
<g font-size="1.8" fill="#0000c2">
<text x="165.1" y="28.1">1: GND</text>
<text x="165.1" y="30.2">2: VCC</text>
<text x="165.1" y="32.2">3: SDA</text>
<text x="165.1" y="34.3">4: SCL</text>
<text x="111.8" y="43.2">LCD Display</text>
<text x="71.1" y="48.3">Potensiometer</text>
<text x="204.5" y="48.7">Screw</text>
<text x="204.5" y="50.8">Holes</text>
<text x="120.6" y="63.5">3V3</text>
<text x="125" y="63.5">ON/OFF</text>
<text x="16.5" y="109.2">Push</text>
<text x="22" y="109.2">Button</text>
<text x="72.4" y="110.5">LED</text>
<text x="121.9" y="134.6">Extra</text>
<text x="127.6" y="134.6">Interface</text>
<text x="136.9" y="134.6">Connector</text>
<text x="39.4" y="174.2">Koneksi</text>
<text x="39.4" y="178.3">PB1</text>
<text x="47.6" y="174.2">Component</text>
<text x="48" y="178.3">GPIO_16</text>
<text x="63" y="174.2">ESP32</text>
<text x="39.4" y="180.4">PB2</text>
<text x="39.4" y="182.4">PB3</text>
<text x="39.4" y="184.5">PB4</text>
<text x="48" y="180.4">GPIO_17</text>
<text x="48" y="182.4">GPIO_18</text>
<text x="48" y="184.5">GPIO_19</text>
<text x="39.4" y="186.6">SDA -&gt;</text>
<text x="39.4" y="188.6">SCL -&gt;</text>
<text x="39.4" y="190.7">LED1 -&gt;</text>
<text x="47.8" y="188.6">GPIO_22</text>
<text x="47.9" y="186.6">GPIO_21</text>
<text x="48.9" y="190.7">GPIO_12</text>
<text x="39.4" y="192.7">LED2 -&gt;</text>
<text x="39.4" y="194.8">LED3 -&gt;</text>
<text x="39.4" y="196.9">LED4 -&gt;</text>
<text x="48.9" y="192.7">GPIO_14</text>
<text x="48.9" y="194.8">GPIO_26</text>
<text x="48.9" y="196.9">GPIO_27</text>
<text x="82.5" y="195.6">ESP32</text>
</g>
<g font-size="1.4" fill="#a90000">
<text x="31.2" y="121.7">1</text>
<text x="31.2" y="124.2">2</text>
<text x="66.3" y="124.2">37</text>
<text x="66.3" y="121.7">38</text>
<text x="31.2" y="126.7">3</text>
<text x="31.2" y="129.3">4</text>
<text x="31.2" y="131.8">5</text>
<text x="66.3" y="131.8">34</text>
<text x="66.3" y="129.3">35</text>
<text x="66.3" y="126.7">36</text>
<text x="31.2" y="134.4">6</text>
<text x="31.2" y="136.9">7</text>
<text x="66.3" y="136.9">32</text>
<text x="66.3" y="134.4">33</text>
<text x="31.2" y="139.4">8</text>
<text x="31.2" y="142">9</text>
<text x="66.3" y="142">30</text>
<text x="66.3" y="139.4">31</text>
<text x="30.7" y="144.5">10</text>
<text x="30.7" y="147.1">11</text>
<text x="30.7" y="149.6">12</text>
<text x="66.3" y="149.6">27</text>
<text x="66.3" y="147.1">28</text>
<text x="66.3" y="144.5">29</text>
<text x="30.7" y="152.1">13</text>
<text x="30.7" y="154.7">14</text>
<text x="66.3" y="154.7">25</text>
<text x="66.3" y="152.1">26</text>
<text x="30.7" y="157.2">15</text>
<text x="30.7" y="159.8">16</text>
<text x="66.3" y="159.8">23</text>
<text x="66.3" y="157.2">24</text>
<text x="30.7" y="162.3">17</text>
<text x="30.7" y="164.8">18</text>
<text x="30.7" y="167.4">19</text>
<text x="66.3" y="167.4">20</text>
<text x="66.3" y="164.8">21</text>
<text x="66.3" y="162.3">22</text>
</g>
<g font-size="1.4" fill="#006464">
<text x="35.3" y="122.6">3V3</text>
<text x="35.3" y="125.2">EN</text>
<text x="59.5" y="122.6">GND3</text>
<text x="60.1" y="125.2">IO23</text>
<text x="35.3" y="127.7">SENSOR_VP</text>
<text x="35.3" y="130.2">SENSOR_VN</text>
<text x="59.9" y="130.2">TXD0</text>
<text x="60.1" y="127.7">IO22</text>
<text x="35.3" y="132.8">IO34</text>
<text x="35.3" y="135.3">IO35</text>
<text x="35.3" y="137.9">IO32</text>
<text x="59.5" y="137.9">GND2</text>
<text x="59.6" y="132.8">RXD0</text>
<text x="60.1" y="135.3">IO21</text>
<text x="35.3" y="140.4">IO33</text>
<text x="35.3" y="142.9">IO25</text>
<text x="60.1" y="142.9">IO18</text>
<text x="60.1" y="140.4">IO19</text>
<text x="35.3" y="145.5">IO26</text>
<text x="35.3" y="148">IO27</text>
<text x="60.1" y="148">IO17</text>
<text x="61.1" y="145.5">IO5</text>
<text x="35.3" y="150.6">IO14</text>
<text x="35.3" y="153.1">IO12</text>
<text x="35.3" y="155.6">GND1</text>
<text x="60.1" y="150.6">IO16</text>
<text x="61.1" y="155.6">IO0</text>
<text x="61.1" y="153.1">IO4</text>
<text x="35.3" y="158.2">IO13</text>
<text x="35.3" y="160.7">SD2</text>
<text x="60.1" y="160.7">IO15</text>
<text x="61.1" y="158.2">IO2</text>
<text x="35.3" y="163.3">SD3</text>
<text x="35.3" y="165.8">CMD</text>
<text x="60.6" y="165.8">SD0</text>
<text x="60.6" y="163.3">SD1</text>
<text x="35.3" y="168.3">EXT_5V</text>
<text x="60.7" y="168.3">CLK</text>
</g>
</svg>
